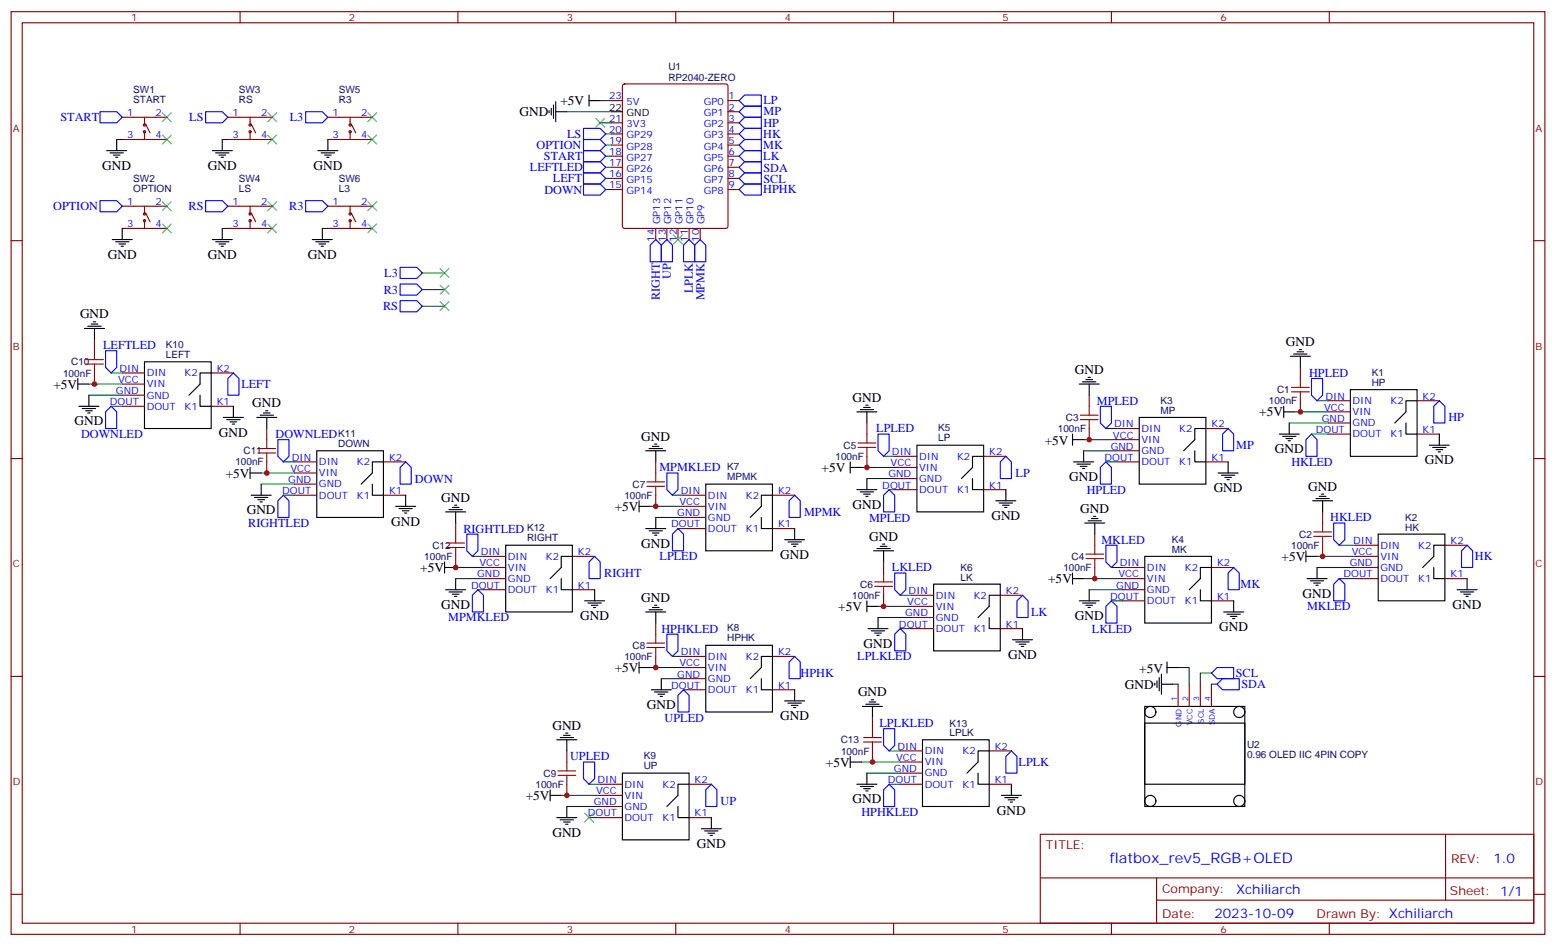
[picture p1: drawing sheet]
<svg xmlns="http://www.w3.org/2000/svg" width="494mm" height="300mm" viewBox="0 0 494 300" stroke-linecap="round" stroke-linejoin="round" font-family="sans-serif">
<g fill="none" stroke="#870000" stroke-width=".35">
<path d="M3.5 3.7h486.9v292.8h-486.9zM7.1 7.2h479.7v285.8h-479.7zM76.2 3.7v3.5M145.3 3.7v3.5M214.5 3.7v3.5M283.6 3.7v3.5M352.8 3.7v3.5M421.9 3.7v3.5M38.8 37.2h14.1M45.9 37.2v2.5M46.2 39.3l1.4 2.9M72.3 37.2h14.1"/>
<path d="M79.4 37.2v2.5M79.7 39.3l1.4 2.9M104.1 37.2h14.1M111.1 37.2v2.5M111.5 39.3l1.4 2.9M194 31.9h3.6M194 39h3.6M197.8 26.8l.5-.2h32.1l.5 .2 .2 .5v44.5l-.3 .5-.4 .2h-32.1l-.5-.2-.2-.5v-44.5zM231.1 31.9h3.5M231.1 35.5h3.5M231.1 39h3.5M38.8 44.3h14.1"/>
<path d="M45.9 41.8v2.5M72.3 44.3h14.1M79.4 41.8v2.5M104.1 44.3h14.1M111.1 41.8v2.5M194 42.5h3.6M194 46h3.6M194 49.6h3.6M194 53.1h3.6M194 56.6h3.6M231.1 42.5h3.5M231.1 46h3.5"/>
<path d="M231.1 49.6h3.5M231.1 53.1h3.5M231.1 56.6h3.5M3.5 76.4h3.6M38.8 72.5h14.1M38.8 65.4h14.1M45.9 65.4v2.5M45.9 70v2.5M46.2 67.6l1.4 2.8M72.3 72.5h14.1M72.3 65.4h14.1M79.4 65.4v2.5"/>
<path d="M79.4 70v2.5M79.7 67.6l1.4 2.8M104.1 72.5h14.1M104.1 65.4h14.1M111.1 65.4v2.5M111.1 70v2.5M111.5 67.6l1.4 2.8M194 60.1h3.6M208.1 72.5v3.5M211.7 72.5v3.5M215.2 72.5v3.5M218.7 72.5v3.5"/>
<path d="M222.2 72.5v3.5M231.1 60.1h3.5M486.8 76.4h3.6M30 107.8v3.5M30 118.4v3.5M38.8 118.4h7.1M67 118.4h7.1M412.7 116.6v3.5M38.8 125.4h7.1M38.8 121.9h7.1M38.8 128.9h7.1M67 128.9h7.1"/>
<path d="M84.7 136v3.5M275.2 134.2v3.6M345.7 125.4v3.5M345.7 136v3.5M354.5 136h7.1M354.5 139.5h7.1M382.8 136h7M412.7 127.2v3.5M421.6 134.2h7M421.6 127.2h7M421.6 130.7h7M421.6 137.8h7"/>
<path d="M449.8 127.2h7M449.8 137.8h7M3.5 145.5h3.6M84.7 146.6v3.5M93.5 146.6h7M93.5 157.2h7M93.5 153.6h7M93.5 150.1h7M121.7 146.6h7.1M121.7 157.2h7.1M208.1 146.6v3.5M208.1 157.2v3.5"/>
<path d="M217 157.2h7M245.2 157.2h7M275.2 144.8v3.5M284 151.9h7M284 144.8h7M284 148.3h7M284 155.4h7M312.2 144.8h7.1M312.2 155.4h7.1M354.5 143.1h7.1M354.5 146.6h7.1M382.8 146.6h7"/>
<path d="M486.8 145.5h3.6M144.6 166v3.5M144.6 176.6v3.5M153.5 176.6h7M181.7 176.6h7M217 164.2h7M217 160.7h7M217 167.7h7M245.2 167.7h7M280.5 178.3v3.6M347.5 169.5v3.5M419.8 162.5v3.5"/>
<path d="M419.8 173v3.6M430.4 173h7M430.4 176.6h7M458.6 173h7.1M153.5 180.1h7M153.5 183.6h7M153.5 187.1h7M181.7 187.1h7M208.1 197.7v3.6M280.5 188.9v3.5M289.3 196h7M289.3 188.9h7"/>
<path d="M289.3 192.4h7M289.3 199.5h7M317.5 188.9h7.1M317.5 199.5h7.1M347.5 180.1v3.5M356.3 180.1h7.1M356.3 183.6h7.1M356.3 187.1h7.1M356.3 190.7h7.1M384.5 180.1h7.1M384.5 190.7h7.1M430.4 180.1h7"/>
<path d="M430.4 183.6h7M458.6 183.6h7.1M3.5 214.7h3.6M208.1 208.3v3.5M217 215.4h7M217 208.3h7M217 211.8h7M217 218.9h7M245.2 208.3h7M245.2 218.9h7M373.9 217.1v7.1M377.5 217.1v7.1"/>
<path d="M381 217.1v7.1M384.5 217.1v7.1M486.8 214.7h3.6M179.9 238.3v3.5M276.9 227.7v3.5M276.9 238.3v3.5M285.8 238.3h7M314 238.3h7M179.9 248.9v3.5M190.5 255.9h7.1M190.5 248.9h7.1M190.5 252.4h7.1"/>
<path d="M190.5 259.5h7.1M218.7 248.9h7.1M218.7 259.5h7.1M285.8 248.9h7M285.8 245.4h7M285.8 241.8h7M314 248.9h7M330.2 264.8h156.6v28.2h-156.6zM330.2 278.6h156.5M367.1 278.6v14.1M458.8 264.8v20.9M3.5 283.8h3.6"/>
<path d="M76.2 293v3.5M145.3 293v3.5M214.5 293v3.5M283.6 293v3.5M352.8 293v3.5M367.1 285.7h119.6M421.9 293v3.5M486.8 283.8h3.6"/>
<circle cx="45.9" cy="39.7" r=".35"/>
<circle cx="79.4" cy="39.7" r=".35"/>
<circle cx="111.1" cy="39.7" r=".35"/>
<circle cx="45.9" cy="41.8" r=".35"/>
<circle cx="79.4" cy="41.8" r=".35"/>
<circle cx="111.1" cy="41.8" r=".35"/>
<circle cx="45.9" cy="67.9" r=".35"/>
<circle cx="45.9" cy="70" r=".35"/>
<circle cx="79.4" cy="67.9" r=".35"/>
<circle cx="79.4" cy="70" r=".35"/>
<circle cx="111.1" cy="67.9" r=".35"/>
<circle cx="111.1" cy="70" r=".35"/>
</g>
<g fill="none" stroke="#000" stroke-width=".35">
<path d="M174.3 35.1v.7M175 34.4v2.1M175.7 33.3v4.3M176.4 35.5h3.5M176.4 32.3v6.3M187 31.9h3.5M187 30.2v3.5M194 35.5h3.6M33.9 47.8h6.3M34.9 48.5h4.3M36 49.2h2.1M36.7 49.9h.7"/>
<path d="M37 44.3v3.5M67.4 47.8h6.3M68.4 48.5h4.3M69.5 49.2h2.1M70.2 49.9h.7M70.6 44.3v3.5M100.9 47.8h6.3M102 48.5h4.2M103 49.2h2.1M103.7 49.9h.7M104.1 44.3v3.5M35.6 76h6.4"/>
<path d="M36.7 76.7h4.2M37.7 77.4h2.2M38.5 78.1h.7M38.8 72.5v3.5M67.4 76h6.3M68.4 76.7h4.3M69.5 77.4h2.1M70.2 78.1h.7M70.6 72.5v3.5M99.1 76h6.4M100.2 76.7h4.2M101.2 77.4h2.2"/>
<path d="M102 78.1h.7M102.3 72.5v3.5M26.8 104.2h6.4M27.9 103.5h4.2M28.9 102.8h2.1M29.6 102.1h.7M30 104.2v3.6M45.9 114.8h21.1v21.2h-21.1zM67 118.4h-3.5v3.5l-3.5 3.5M345.4 119.8h.7M409.6 113.1h6.3M410.6 112.4h4.3"/>
<path d="M411.7 111.7h2.1M412.4 110.9h.7M412.7 113.1v3.5M24.7 121.9h3.5M24.7 120.1v3.5M25 128.9h6.4M26.1 129.6h4.2M27.2 130.4h2.1M27.9 131.1h.7M28.2 125.4v3.5M63.5 125.4v3.5h3.5M70.9 132.5h6.4"/>
<path d="M72 133.2h4.2M73 133.9h2.1M73.7 134.6h.7M74.1 128.9v3.6M81.5 132.5h6.3M82.5 131.8h4.3M83.6 131.1h2.1M84.3 130.4h.7M84.7 132.5v3.5M272 130.7h6.3M273 130h4.3M274.1 129.3h2.1"/>
<path d="M274.8 128.6h.7M275.2 130.7v3.5M340.4 139.5h3.6M340.4 137.8v3.5M342.5 121.9h6.4M343.6 121.2h4.2M344.7 120.5h2.1M345.7 121.9v3.5M361.6 132.5h21.2v21.1h-21.2zM382.8 136h-3.6v3.5l-3.5 3.6M406 137.8h6.4M407.1 138.5h4.2"/>
<path d="M407.5 130.7h3.5M407.5 128.9v3.6M408.2 139.2h2.1M408.9 139.9h.7M409.2 134.2v3.6M428.6 123.6h21.2v21.2h-21.2zM446.3 134.2v3.6h3.5M449.8 127.2h-3.5v3.5l-3.6 3.5M456.8 137.8v3.5M79.4 150.1h3.5M79.4 148.3v3.6M79.7 157.2h6.4"/>
<path d="M80.8 157.9h4.2M81.8 158.6h2.2M82.5 159.3h.8M82.9 153.6v3.6M100.5 143.1h21.2v21.1h-21.2zM118.2 153.6v3.6h3.5M121.7 146.6h-3.5v3.5l-3.5 3.5M128.8 157.2v3.5M202.8 158.9v3.6M205 143.1h6.3M206 142.3h4.3M207.1 141.6h2.1"/>
<path d="M207.8 140.9h.7M208.1 143.1v3.5M224 153.6h21.2v21.2h-21.2zM245.2 157.2h-3.5v3.5l-3.6 3.5M269.9 148.3h3.5M269.9 146.6v3.5M272 155.4h6.3M273 156.1h4.3M274.1 156.8h2.1M274.8 157.5h.7M275.2 151.9v3.5M291 141.3h21.2v21.2h-21.2z"/>
<path d="M308.7 151.9v3.5h3.5M312.2 144.8h-3.5v3.5l-3.5 3.6M316.1 158.9h6.3M317.1 159.6h4.3M319.3 155.4v3.5M340.8 146.6h6.3M341.8 147.3h4.3M342.9 148h2.1M343.6 148.7h.7M344 143.1v3.5M379.2 143.1v3.5h3.6M386.6 150.1h6.4"/>
<path d="M387.7 150.8h4.2M388.8 151.5h2.1M389.5 152.2h.7M389.8 146.6v3.5M416.6 158.9h6.4M417.7 158.2h4.2M418.7 157.5h2.2M419.5 156.8h.7M419.8 158.9v3.6M453.7 141.3h6.3M454.7 142h4.3M455.8 142.7h2.1"/>
<path d="M456.5 143.4h.7M125.6 160.7h6.3M126.6 161.4h4.3M127.7 162.1h2.1M128.4 162.8h.7M141.1 178.3v3.6M141.5 162.5h6.3M142.5 161.7h4.3M143.6 161h2.1M144.3 160.3h.7M144.6 162.5v3.5M160.5 173h21.2v21.2h-21.2z"/>
<path d="M181.7 176.6h-3.5v3.5l-3.6 3.5M202.8 160.7h3.6M205 167.7h6.3M206 168.5h4.3M207.1 169.2h2.1M207.8 169.9h.7M208.1 164.2v3.5M241.7 164.2v3.5h3.5M249.1 171.3h6.3M250.1 172h4.3M251.2 172.7h2.1M251.9 173.4h.7"/>
<path d="M252.2 167.7v3.6M277.3 174.8h6.3M278.3 174.1h4.3M279.4 173.4h2.1M280.1 172.7h.7M280.5 174.8v3.5M318.2 160.3h2.1M318.9 161h.7M344.3 166h6.4M345.4 165.3h4.2M346.4 164.6h2.1M347.1 163.9h.7"/>
<path d="M347.5 166v3.5M363.4 176.6h21.1v21.1h-21.1zM414.5 176.6h3.5M414.5 174.8v3.5M437.4 169.5h21.2v21.2h-21.2zM458.6 173h-3.5v3.6l-3.5 3.5M141.1 180.1h3.5M141.5 187.1h6.3M142.5 187.9h4.3M143.6 188.6h2.1M144.3 189.3h.7M144.6 183.6v3.5"/>
<path d="M178.2 183.6v3.5h3.5M185.6 190.7h6.3M186.6 191.4h4.3M187.7 192.1h2.1M188.4 192.8h.7M188.7 187.1v3.6M205 194.2h6.3M206 193.5h4.3M207.1 192.8h2.1M207.8 192.1h.7M208.1 194.2v3.5M275.2 190.7v3.5"/>
<path d="M275.2 192.4h3.5M275.5 199.5h6.4M278.7 196v3.5M296.3 185.4h21.2v21.2h-21.2zM314 196v3.5h3.5M317.5 188.9h-3.5v3.5l-3.6 3.6M324.6 199.5v3.5M340.4 183.6h3.6M340.4 181.9v3.5M342.5 190.7h6.4M343.6 191.4h4.2M344.7 192.1h2.1"/>
<path d="M345.4 192.8h.7M345.7 187.1v3.6M381 187.1v3.6h3.5M384.5 180.1h-3.5v3.5l-3.5 3.5M388.4 194.2h6.4M389.5 194.9h4.2M390.5 195.6h2.1M391.2 196.3h.7M391.6 190.7v3.5M414.9 183.6h6.3M415.9 184.3h4.3M417 185h2.1"/>
<path d="M417.7 185.7h.7M418 180.1v3.5M455.1 180.1v3.5h3.5M462.5 187.1h6.3M463.5 187.9h4.3M464.6 188.6h2.1M465.3 189.3h.7M465.7 183.6v3.5M202.8 211.8h3.6M202.8 210.1v3.5M206.7 218.9h6.4M207.8 219.6h4.2"/>
<path d="M209.9 215.4v3.5M224 204.8h21.2v21.2h-21.2zM241.7 215.4v3.5h3.5M245.2 208.3h-3.5v3.5l-3.6 3.6M252.2 218.9v3.5M276.6 200.2h4.2M277.6 200.9h2.2M278.3 201.6h.7M321.4 203h6.3M322.4 203.7h4.3M323.5 204.4h2.1M324.2 205.1h.7"/>
<path d="M366.5 216.8v.7M367.2 216.1v2.1M367.9 215v4.3M368.7 217.1h3.5M368.7 214v6.3M370.4 211.8h3.5M370.4 210.1v3.5M176.7 234.8h6.4M177.8 234.1h4.2M178.9 233.4h2.1M179.6 232.7h.7M179.9 234.8v3.5"/>
<path d="M208.8 220.3h2.2M209.5 221h.8M249.1 222.4h6.3M250.1 223.1h4.3M251.2 223.8h2.1M251.9 224.5h.7M273.8 224.2h6.3M274.8 223.5h4.2M275.9 222.8h2.1M276.6 222.1h.7M276.9 224.2v3.5M292.8 234.8h21.2v21.1h-21.2z"/>
<path d="M314 238.3h-3.6v3.5l-3.5 3.6M363.4 224.2h31.7v31.7h-31.7zM363.4 229.5h31.7v19.4h-31.7zM174.6 252.4h3.6M174.6 250.6v3.6M176.7 259.5h6.4M179.9 255.9v3.6M197.6 245.4h21.1v21.1h-21.1zM215.2 255.9v3.6h3.5M218.7 248.9h-3.5v3.5l-3.5 3.5M225.8 259.5v3.5M269.9 240.1v3.5"/>
<path d="M269.9 241.8h3.5M272 248.9h6.3M273 249.6h4.3M274.1 250.3h2.1M274.8 251h.7M275.2 245.4v3.5M310.4 245.4v3.5h3.6M317.9 252.4h6.3M318.9 253.1h4.2M320 253.8h2.1M320.7 254.5h.7M321 248.9v3.5"/>
<path d="M177.8 260.2h4.2M178.9 260.9h2.1M179.6 261.6h.7M222.6 263h6.4M223.7 263.7h4.2M224.7 264.4h2.1M225.4 265.1h.7"/>
<circle cx="365.1" cy="226" r="1.76"/>
<circle cx="393.3" cy="226" r="1.76"/>
<circle cx="365.1" cy="254.2" r="1.76"/>
<circle cx="393.3" cy="254.2" r="1.76"/>
</g>
<g fill="none" stroke="#008700" stroke-width=".35">
<path d="M179.9 35.5h14.1M190.5 39h3.5M190.5 31.9h3.5M37 44.3h1.8M70.6 44.3h1.7M192.3 42.5h1.7M192.3 46h1.7M192.3 49.6h1.7M192.3 53.1h1.7M192.3 56.6h1.7M70.6 72.5h1.7M102.3 72.5h1.8"/>
<path d="M192.3 60.1h1.7M134.1 86.6h7M134.1 91.9h7M134.1 97.2h7M35.3 118.4h3.5M28.2 125.4h10.6M28.2 121.9h10.6M35.3 128.9h3.5M344 139.5h10.5M351 136h3.5M409.2 134.2h12.4M411 130.7h10.6"/>
<path d="M416.3 137.8h5.3M418 127.2h3.6M82.9 153.6h10.6M82.9 150.1h10.6M90 146.6h3.5M90 157.2h3.5M213.4 157.2h3.6M273.4 148.3h10.6M275.2 151.9h8.8M280.5 144.8h3.5M282.2 155.4h1.8M344 143.1h10.5"/>
<path d="M351 146.6h3.5M149.9 176.6h3.6M206.4 160.7h10.6M208.1 164.2h8.9M215.2 167.7h1.8M418 176.6h12.4M425.1 173h5.3M144.6 180.1h8.9M144.6 183.6h8.9M151.7 187.1h1.8M278.7 196h10.6M278.7 192.4h10.6"/>
<path d="M285.8 188.9h3.5M285.8 199.5h3.5M344 183.6h12.3M345.7 187.1h10.6M352.8 180.1h3.5M352.8 190.7h3.5M418 180.1h12.4M425.1 183.6h5.3M206.4 211.8h10.6M209.9 215.4h7.1M213.4 208.3h3.6M372.2 217.1h1.7"/>
<path d="M373.9 211.8h3.6v5.3M384.5 213.6h-3.5v3.5M384.5 217.1h1.8M282.2 238.3h3.6M178.2 252.4h12.3M179.9 255.9h10.6M187 248.9h3.5M187 259.5h3.5M273.4 241.8h12.4M275.2 245.4h10.6M282.2 248.9h3.6"/>
</g>
<g fill="none" stroke="#00f" stroke-width=".35">
<path d="M31.7 35.5h5.3l1.8 1.7-1.8 1.8h-5.3zM65.3 35.5h5.3l1.7 1.7-1.7 1.8h-5.3zM97 35.5h5.3l1.8 1.7-1.8 1.8h-5.3zM234.6 35.5l1.8-1.8h5.3v3.5h-5.3zM236.4 37.2h5.3v3.5h-5.3l-1.8-1.7zM236.4 30.2h5.3v3.5h-5.3l-1.8-1.8zM185.2 58.4h5.3l1.8 1.7-1.8 1.8h-5.3zM185.2 54.9h5.3l1.8 1.7-1.8 1.8h-5.3zM185.2 51.3h5.3l1.8 1.8-1.8 1.8h-5.3zM185.2 44.3h5.3l1.8 1.7-1.8 1.8h-5.3zM185.2 47.8h5.3l1.8 1.8-1.8 1.7h-5.3zM185.2 40.7h5.3l1.8 1.8-1.8 1.8h-5.3z"/>
<path d="M234.6 49.6l1.8-1.8h5.3v3.5h-5.3zM234.6 46l1.8-1.7h5.3v3.5h-5.3zM234.6 42.5l1.8-1.8h5.3v3.6h-5.3zM234.6 56.6l1.8-1.7h5.3v3.5h-5.3zM234.6 53.1l1.8-1.8h5.3v3.6h-5.3zM31.7 63.7h5.3l1.8 1.7-1.8 1.8h-5.3zM65.3 63.7h5.3l1.7 1.7-1.7 1.8h-5.3zM97 63.7h5.3l1.8 1.7-1.8 1.8h-5.3zM208.1 76l1.8 1.8v5.3h-3.5v-5.3zM211.7 76l1.7 1.8v5.3h-3.5v-5.3zM218.7 76l1.8 1.8v5.3h-3.5v-5.3zM222.2 76l1.8 1.8v5.3h-3.5v-5.3z"/>
<path d="M234.6 60.1l1.8-1.7h5.3v3.5h-5.3zM127 84.8h5.3l1.8 1.8-1.8 1.8h-5.3zM127 90.1h5.3l1.8 1.8-1.8 1.8h-5.3zM127 95.4h5.3l1.8 1.8-1.8 1.8h-5.3zM33.5 111.3h3.5v5.3l-1.7 1.8-1.8-1.8zM74.1 118.4l1.7 1.7v5.3h-3.5v-5.3zM35.3 128.9l1.7 1.8v5.3h-3.5v-5.3zM88.2 139.5h3.5v5.3l-1.7 1.8-1.8-1.8zM278.7 137.8h3.5v5.3l-1.7 1.7-1.8-1.7zM349.2 128.9h3.6v5.3l-1.8 1.8-1.8-1.8zM389.8 136l1.8 1.8v5.3h-3.5v-5.3zM416.3 120.1h3.5v5.3l-1.8 1.8-1.7-1.8z"/>
<path d="M416.3 137.8l1.7 1.7v5.3h-3.5v-5.3zM456.8 127.2l1.8 1.7v5.3h-3.5v-5.3zM90 157.2l1.7 1.7v5.3h-3.5v-5.3zM127 148.3l1.8-1.7 1.7 1.7v5.3h-3.5zM211.7 150.1h3.5v5.3l-1.8 1.8-1.7-1.8zM252.2 157.2l1.8 1.7v5.3h-3.5v-5.3zM282.2 155.4l1.8 1.8v5.3h-3.5v-5.3zM319.3 144.8l1.7 1.8v5.3h-3.5v-5.3zM349.2 148.3l1.8-1.7 1.8 1.7v5.3h-3.6zM148.2 169.5h3.5v5.3l-1.8 1.8-1.7-1.8zM188.7 176.6l1.8 1.7v5.3h-3.5v-5.3zM215.2 167.7l1.8 1.8v5.3h-3.6v-5.3z"/>
<path d="M351 173h3.5v5.3l-1.7 1.8-1.8-1.8zM423.3 166h3.6v5.3l-1.8 1.7-1.8-1.7zM463.9 174.8l1.8-1.8 1.7 1.8v5.3h-3.5zM151.7 187.1l1.8 1.8v5.3h-3.6v-5.3zM284 181.9h3.5v5.2l-1.7 1.8-1.8-1.8zM285.8 199.5l1.7 1.8v5.3h-3.5v-5.3zM322.8 190.7l1.8-1.8 1.7 1.8v5.3h-3.5zM352.8 190.7l1.7 1.7v5.3h-3.5v-5.3zM391.6 180.1l1.7 1.8v5.2h-3.5v-5.2zM425.1 183.6l1.8 1.8v5.3h-3.6v-5.3zM211.7 201.3h3.5v5.3l-1.8 1.7-1.7-1.7zM217 218.9l1.7 1.8v5.3h-3.5v-5.3z"/>
<path d="M252.2 208.3l1.8 1.8v5.3h-3.5v-5.3zM384.5 213.6l1.8-1.8h5.3v3.6h-5.3zM386.3 217.1l1.8-1.7h5.2v3.5h-5.2zM280.5 231.2h3.5v5.3l-1.8 1.8-1.7-1.8zM321 238.3l1.8 1.8v5.3h-3.5v-5.3zM185.2 241.8h3.5v5.3l-1.7 1.8-1.8-1.8zM224 250.6l1.8-1.7 1.7 1.7v5.3h-3.5zM282.2 248.9l1.8 1.7v5.3h-3.5v-5.3z"/>
</g>
<g fill="none" stroke="#3c3" stroke-width=".35">
<path d="M51.5 35.8l2.8 2.8M54.3 35.8l-2.8 2.8M85 35.8l2.8 2.8M87.8 35.8l-2.8 2.8M116.8 35.8l2.8 2.8M119.6 35.8l-2.8 2.8M189.1 37.6l2.8 2.8M191.9 37.6l-2.8 2.8M51.5 42.9l2.8 2.8M54.3 42.9l-2.8 2.8M85 42.9l2.8 2.8M87.8 42.9l-2.8 2.8"/>
<path d="M116.8 42.9l2.8 2.8M119.6 42.9l-2.8 2.8M51.5 64l2.8 2.9M51.5 71.1l2.8 2.8M54.3 64l-2.8 2.9M54.3 71.1l-2.8 2.8M85 64l2.8 2.9M85 71.1l2.8 2.8M87.8 64l-2.8 2.9M87.8 71.1l-2.8 2.8M116.8 64l2.8 2.9M116.8 71.1l2.8 2.8"/>
<path d="M119.6 64l-2.8 2.9M119.6 71.1l-2.8 2.8M213.8 74.6l2.8 2.8M216.6 74.6l-2.8 2.8M139.7 85.2l2.8 2.8M139.7 90.5l2.8 2.8M139.7 95.8l2.8 2.8M142.5 85.2l-2.8 2.8M142.5 90.5l-2.8 2.8M142.5 95.8l-2.8 2.8M185.6 258.1l2.8 2.8M188.4 258.1l-2.8 2.8"/>
</g>
<g fill="none" stroke="#a10000" stroke-width=".35">
<path d="M27.2 115.5h5.6M27.2 114.1h5.6M30 111.3v2.8M30 115.5v2.9M84.7 139.5v2.8M275.2 137.8v2.8M342.9 133.2h5.6M342.9 131.8h5.6M345.7 128.9v2.9M345.7 133.2v2.8M409.9 124.4h5.7M409.9 122.9h5.7"/>
<path d="M412.7 120.1v2.8M412.7 124.4v2.8M81.8 143.8h5.7M81.8 142.3h5.7M84.7 143.8v2.8M205.3 154.3h5.7M205.3 152.9h5.7M208.1 150.1v2.8M208.1 154.3v2.9M272.3 142h5.7M272.3 140.6h5.7M275.2 142v2.8"/>
<path d="M141.8 173.7h5.7M141.8 172.3h5.7M144.6 169.5v2.8M144.6 173.7v2.9M344.7 177.3h5.6M344.7 175.9h5.6M347.5 173v2.9M347.5 177.3v2.8M417 170.2h5.6M417 168.8h5.6M419.8 166v2.8M419.8 170.2v2.8"/>
<path d="M277.6 186.1h5.7M277.6 184.7h5.7M280.5 181.9v2.8M280.5 186.1v2.8M205.3 205.5h5.7M205.3 204.1h5.7M208.1 201.3v2.8M208.1 205.5v2.8M274.1 235.5h5.7M274.1 234.1h5.7M276.9 231.2v2.9M276.9 235.5v2.8"/>
<path d="M177.1 246.1h5.6M177.1 244.7h5.6M179.9 241.8v2.9M179.9 246.1v2.8"/>
</g>
<g fill="#c00">
<circle cx="412.8" cy="130.7" r=".88"/>
<circle cx="419.8" cy="176.6" r=".88"/>
<circle cx="345.7" cy="139.5" r=".88"/>
<circle cx="347.5" cy="183.6" r=".88"/>
<circle cx="275.2" cy="148.3" r=".88"/>
<circle cx="280.5" cy="192.4" r=".88"/>
<circle cx="208.1" cy="160.7" r=".88"/>
<circle cx="208.1" cy="211.8" r=".88"/>
<circle cx="179.9" cy="252.4" r=".88"/>
<circle cx="30" cy="121.9" r=".88"/>
<circle cx="84.7" cy="150.1" r=".88"/>
<circle cx="144.6" cy="180.1" r=".88"/>
<circle cx="276.9" cy="241.8" r=".88"/>
</g>
<text font-size="4.6" fill="#00f" x="352.3" y="273.8">flatbox_rev5_RGB+OLED</text>
<g font-size="4.2">
<text x="177.9" y="33.4">+5V</text>
<text x="164.9" y="36.9">GND</text>
<text x="32.5" y="53.9">GND</text>
<text x="66" y="53.9">GND</text>
<text x="99.5" y="53.9">GND</text>
<text x="34.2" y="82.1">GND</text>
<text x="66" y="82.1">GND</text>
<text x="97.7" y="82.1">GND</text>
<text x="25.4" y="101">GND</text>
<text x="408.2" y="109.8">GND</text>
<text x="341.1" y="118.7">GND</text>
<text x="17" y="123.3">+5V</text>
<text x="80.1" y="129.3">GND</text>
<text x="270.6" y="127.5">GND</text>
<text x="23.6" y="135">GND</text>
<text x="399.7" y="132.1">+5V</text>
<text x="69.5" y="138.5">GND</text>
<text x="203.6" y="139.8">GND</text>
<text x="331.6" y="141.3">+5V</text>
<text x="404.6" y="143.9">GND</text>
<text x="260.8" y="149.8">+5V</text>
<text x="452.3" y="147.4">GND</text>
<text x="71.6" y="151.5">+5V</text>
<text x="339.4" y="152.7">GND</text>
<text x="415.2" y="155.7">GND</text>
<text x="140.1" y="159.2">GND</text>
<text x="270.6" y="161.5">GND</text>
<text x="385.2" y="156.2">GND</text>
<text x="78.3" y="163.2">GND</text>
<text x="124.2" y="166.8">GND</text>
<text x="195.1" y="162.1">+5V</text>
<text x="314.7" y="165">GND</text>
<text x="342.9" y="162.8">GND</text>
<text x="203.6" y="173.8">GND</text>
<text x="275.9" y="171.6">GND</text>
<text x="247.6" y="177.4">GND</text>
<text x="406.8" y="178">+5V</text>
<text x="133.4" y="181.5">+5V</text>
<text x="332.7" y="185.1">+5V</text>
<text x="203.6" y="191">GND</text>
<text x="413.5" y="189.7">GND</text>
<text x="140.1" y="193.2">GND</text>
<text x="184.1" y="196.8">GND</text>
<text x="266.1" y="193.9">+5V</text>
<text x="341.1" y="196.8">GND</text>
<text x="461.1" y="193.2">GND</text>
<text x="387" y="200.3">GND</text>
<text x="274.1" y="205.6">GND</text>
<text x="320" y="209.1">GND</text>
<text x="195.1" y="213.3">+5V</text>
<text x="361.6" y="213.6">+5V</text>
<text x="272.3" y="221">GND</text>
<text x="357" y="218.6">GND</text>
<text x="205.3" y="225">GND</text>
<text x="175.3" y="231.6">GND</text>
<text x="247.6" y="228.5">GND</text>
<text x="262.1" y="243.3">+5V</text>
<text x="166.9" y="253.9">+5V</text>
<text x="270.6" y="255">GND</text>
<text x="316.4" y="258.5">GND</text>
<text x="175.3" y="265.5">GND</text>
<text x="221.2" y="269">GND</text>
</g>
<g font-size="4.2" fill="#00f">
<text x="474" y="274">1.0</text>
<text x="392.4" y="283.6">Xchiliarch</text>
<text x="385.5" y="291.4">2023-10-09</text>
</g>
<g font-size="3.9" fill="#00f">
<text x="242.3" y="33.1">LP</text>
<text x="19.2" y="38.5">START</text>
<text x="60.1" y="38.5">LS</text>
<text x="92" y="38.5">L3</text>
<text x="242.3" y="36.7">MP</text>
<text x="242.3" y="40.2">HP</text>
<text x="170.3" y="47.3">OPTION</text>
<text x="180" y="43.8">LS</text>
<text x="242.3" y="47.2">MK</text>
<text x="242.3" y="43.7">HK</text>
<text x="172.7" y="50.8">START</text>
<text x="242.3" y="50.8">LK</text>
<text x="168.2" y="54.4">LEFTLED</text>
<text x="175.5" y="57.9">LEFT</text>
<text x="242.3" y="58">SCL</text>
<text x="242.3" y="54.5">SDA</text>
<text x="172.8" y="61.4">DOWN</text>
<text x="242.3" y="61.3">HPHK</text>
<text x="16.9" y="66.7">OPTION</text>
<text x="59.9" y="66.7">RS</text>
<text x="91.8" y="66.7">R3</text>
<text x="122" y="87.9">L3</text>
<text x="212.9" y="88.6" transform="rotate(-90 212.9 88.6)">UP</text>
<text x="121.8" y="93.2">R3</text>
<text x="209.4" y="95.3" transform="rotate(-90 209.4 95.3)">RIGHT</text>
<text x="219.9" y="93.1" transform="rotate(-90 219.9 93.1)">LPLK</text>
<text x="223.7" y="95.3" transform="rotate(-90 223.7 95.3)">MPMK</text>
<text x="121.6" y="98.5">RS</text>
<text x="32.7" y="110.8">LEFTLED</text>
<text x="415.5" y="119.6">HPLED</text>
<text x="76.6" y="123.2">LEFT</text>
<text x="348.1" y="128.5">MPLED</text>
<text x="278.1" y="137.2">LPLED</text>
<text x="459.7" y="133.7">HP</text>
<text x="25.8" y="139.1">DOWNLED</text>
<text x="87.5" y="139.1">DOWNLED</text>
<text x="392.4" y="142.5">MP</text>
<text x="209.3" y="149.6">MPMKLED</text>
<text x="409.9" y="147.9">HKLED</text>
<text x="131.7" y="153.2">DOWN</text>
<text x="322.4" y="151.4">LP</text>
<text x="344.9" y="156.7">HPLED</text>
<text x="78.8" y="167.2">RIGHTLED</text>
<text x="255.2" y="163.8">MPMK</text>
<text x="275.8" y="165.5">MPLED</text>
<text x="422.3" y="165.5">HKLED</text>
<text x="147.1" y="169">RIGHTLED</text>
<text x="349.6" y="172.6">MKLED</text>
<text x="209.3" y="177.8">LPLED</text>
<text x="468.2" y="177.8">HK</text>
<text x="191.8" y="183.1">RIGHT</text>
<text x="283.1" y="181.3">LKLED</text>
<text x="393.8" y="186.7">MK</text>
<text x="142.3" y="197.2">MPMKLED</text>
<text x="327.3" y="195.5">LK</text>
<text x="414.9" y="193.6">MKLED</text>
<text x="209.9" y="200.8">HPHKLED</text>
<text x="346.6" y="200.8">LKLED</text>
<text x="272.1" y="209.5">LPLKLED</text>
<text x="254.1" y="214.8">HPHK</text>
<text x="392.2" y="215">SCL</text>
<text x="394" y="218.5">SDA</text>
<text x="210.9" y="229">UPLED</text>
<text x="279.1" y="230.8">LPLKLED</text>
<text x="181" y="241.3">UPLED</text>
<text x="323.3" y="243.1">LPLK</text>
<text x="228.7" y="255.4">UP</text>
<text x="273.4" y="259">HPHKLED</text>
</g>
<g font-size="3.9" fill="#800">
<text x="332" y="269.3">TITLE:</text>
<text x="460.6" y="274">REV:</text>
<text x="368.9" y="283.5">Company:</text>
<text x="460.2" y="284.2">Sheet: 1/1</text>
<text x="368.9" y="291.2">Date:</text>
<text x="417.9" y="291.3">Drawn By: Xchiliarch</text>
</g>
<g font-size="3.2" fill="#800">
<text x="41.6" y="6.7">1</text>
<text x="110.8" y="6.7">2</text>
<text x="179.9" y="6.7">3</text>
<text x="249.1" y="6.7">4</text>
<text x="318.2" y="6.7">5</text>
<text x="387.3" y="6.7">6</text>
<text x="4.1" y="41.8">A</text>
<text x="487.4" y="41.8">A</text>
<text x="4.1" y="110.9">B</text>
<text x="487.4" y="110.9">B</text>
<text x="4.1" y="180.1">C</text>
<text x="487.4" y="180.1">C</text>
<text x="4.1" y="249.2">D</text>
<text x="487.4" y="249.2">D</text>
<text x="41.6" y="296">1</text>
<text x="110.8" y="296">2</text>
<text x="179.9" y="296">3</text>
<text x="249.1" y="296">4</text>
<text x="318.2" y="296">5</text>
<text x="387.3" y="296">6</text>
</g>
<g font-size="3.2" fill="#000080">
<text x="212.1" y="22.4">U1</text>
<text x="42.3" y="29.5">SW1</text>
<text x="75.8" y="29.5">SW3</text>
<text x="107.6" y="29.5">SW5</text>
<text x="212.1" y="25.6">RP2040-ZERO</text>
<text x="42.3" y="32.6">START</text>
<text x="75.8" y="32.6">RS</text>
<text x="107.6" y="32.6">R3</text>
<text x="42.3" y="57.7">SW2</text>
<text x="75.8" y="57.7">SW4</text>
<text x="107.6" y="57.7">SW6</text>
<text x="42.3" y="60.9">OPTION</text>
<text x="75.8" y="60.9">LS</text>
<text x="107.6" y="60.9">L3</text>
<text x="52.6" y="113.6">LEFT</text>
<text x="52.6" y="110.4">K10</text>
<text x="20" y="119.5">100nF</text>
<text x="22.6" y="116">C10</text>
<text x="435.4" y="119.2">K1</text>
<text x="405.4" y="124.8">C1</text>
<text x="435.4" y="122.4">HP</text>
<text x="368.4" y="131.2">MP</text>
<text x="368.4" y="128.1">K3</text>
<text x="402.8" y="128.3">100nF</text>
<text x="297.8" y="136.9">K5</text>
<text x="335.8" y="137.1">100nF</text>
<text x="338.3" y="133.6">C3</text>
<text x="107.3" y="141.8">DOWN</text>
<text x="107.3" y="138.6">K11</text>
<text x="267.8" y="142.4">C5</text>
<text x="297.8" y="140.1">LP</text>
<text x="74.7" y="147.7">100nF</text>
<text x="77.3" y="144.2">C11</text>
<text x="230.8" y="149.2">K7</text>
<text x="265.2" y="146">100nF</text>
<text x="200.7" y="154.8">C7</text>
<text x="230.8" y="152.4">MPMK</text>
<text x="198.2" y="158.3">100nF</text>
<text x="446" y="165.2">K2</text>
<text x="167.3" y="171.8">RIGHT</text>
<text x="167.3" y="168.6">K12</text>
<text x="371.9" y="172.4">K4</text>
<text x="412.4" y="170.7">C2</text>
<text x="446" y="168.5">HK</text>
<text x="134.7" y="177.7">100nF</text>
<text x="137.2" y="174.2">C12</text>
<text x="340.1" y="177.7">C4</text>
<text x="371.9" y="175.5">MK</text>
<text x="409.8" y="174.2">100nF</text>
<text x="304.9" y="184.3">LK</text>
<text x="304.9" y="181.1">K6</text>
<text x="337.5" y="181.2">100nF</text>
<text x="270.5" y="190.1">100nF</text>
<text x="273.1" y="186.5">C6</text>
<text x="230.8" y="203.6">HPHK</text>
<text x="230.8" y="200.4">K8</text>
<text x="198.2" y="209.5">100nF</text>
<text x="200.7" y="205.9">C8</text>
<text x="301.4" y="233.7">LPLK</text>
<text x="301.4" y="230.6">K13</text>
<text x="266.9" y="235.9">C13</text>
<text x="267" y="239.4">100nF</text>
<text x="395.8" y="237.3">U2</text>
<text x="204.3" y="244.1">UP</text>
<text x="204.3" y="240.9">K9</text>
<text x="395.8" y="240.5">0.96 OLED IIC 4PIN COPY</text>
<text x="170" y="250">100nF</text>
<text x="172.5" y="246.5">C9</text>
</g>
<g font-size="3.2">
<text x="193.3" y="35.1">22</text>
<text x="198.9" y="36.9">GND</text>
</g>
<g font-size="3.2" fill="#00f">
<text x="193.3" y="31.6">23</text>
<text x="198.9" y="33.3">5V</text>
<text x="223.4" y="33.3">GP0</text>
<text x="231.2" y="31.6">1</text>
<text x="231.2" y="35.1">2</text>
<text x="40.3" y="36.9">1</text>
<text x="49.4" y="36.9">2</text>
<text x="73.8" y="36.9">1</text>
<text x="82.9" y="36.9">2</text>
<text x="105.6" y="36.9">1</text>
<text x="114.7" y="36.9">2</text>
<text x="193.3" y="38.6">21</text>
<text x="198.9" y="40.4">3V3</text>
<text x="223.4" y="36.9">GP1</text>
<text x="223.4" y="40.4">GP2</text>
<text x="231.2" y="38.6">3</text>
<text x="40.3" y="43.9">3</text>
<text x="49.4" y="43.9">4</text>
<text x="73.8" y="43.9">3</text>
<text x="82.9" y="43.9">4</text>
<text x="105.6" y="43.9">3</text>
<text x="114.7" y="43.9">4</text>
<text x="193.3" y="45.7">19</text>
<text x="193.3" y="42.2">20</text>
<text x="198.9" y="47.4">GP28</text>
<text x="198.9" y="43.9">GP29</text>
<text x="223.4" y="43.9">GP3</text>
<text x="223.4" y="47.4">GP4</text>
<text x="231.2" y="42.2">4</text>
<text x="231.2" y="45.7">5</text>
<text x="193.3" y="52.7">17</text>
<text x="193.3" y="49.2">18</text>
<text x="198.9" y="51">GP27</text>
<text x="223.4" y="51">GP5</text>
<text x="231.2" y="49.2">6</text>
<text x="231.2" y="52.7">7</text>
<text x="193.3" y="59.8">15</text>
<text x="193.3" y="56.3">16</text>
<text x="198.9" y="58">GP15</text>
<text x="198.9" y="54.5">GP26</text>
<text x="223.4" y="54.5">GP6</text>
<text x="223.4" y="58">GP7</text>
<text x="231.2" y="56.3">8</text>
<text x="231.2" y="59.8">9</text>
<text x="40.3" y="65.1">1</text>
<text x="49.4" y="65.1">2</text>
<text x="73.8" y="65.1">1</text>
<text x="82.9" y="65.1">2</text>
<text x="105.6" y="65.1">1</text>
<text x="114.7" y="65.1">2</text>
<text x="198.9" y="61.6">GP14</text>
<text x="223.4" y="61.6">GP8</text>
<text x="209.5" y="71.2" transform="rotate(-90 209.5 71.2)">GP13</text>
<text x="213.1" y="71.2" transform="rotate(-90 213.1 71.2)">GP12</text>
<text x="216.6" y="71.2" transform="rotate(-90 216.6 71.2)">GP11</text>
<text x="220.1" y="71.2" transform="rotate(-90 220.1 71.2)">GP10</text>
<text x="223.7" y="71.2" transform="rotate(-90 223.7 71.2)">GP9</text>
<text x="40.3" y="72.1">3</text>
<text x="49.4" y="72.1">4</text>
<text x="73.8" y="72.1">3</text>
<text x="82.9" y="72.1">4</text>
<text x="105.6" y="72.1">3</text>
<text x="114.7" y="72.1">4</text>
<text x="207.8" y="76.7" transform="rotate(-90 207.8 76.7)">14</text>
<text x="211.3" y="76.7" transform="rotate(-90 211.3 76.7)">13</text>
<text x="214.8" y="76.7" transform="rotate(-90 214.8 76.7)">12</text>
<text x="218.4" y="76.7" transform="rotate(-90 218.4 76.7)">11</text>
<text x="221.9" y="76.7" transform="rotate(-90 221.9 76.7)">10</text>
<text x="37.9" y="118">DIN</text>
<text x="46.6" y="119.4">DIN</text>
<text x="58.6" y="119.4">K2</text>
<text x="68.8" y="118">K2</text>
<text x="36.8" y="125.1">GND</text>
<text x="37.5" y="121.5">VCC</text>
<text x="46.6" y="122.9">VIN</text>
<text x="34.9" y="128.6">DOUT</text>
<text x="46.6" y="126.5">GND</text>
<text x="46.6" y="130">DOUT</text>
<text x="58.6" y="130">K1</text>
<text x="68.8" y="128.6">K1</text>
<text x="420.3" y="130.4">VCC</text>
<text x="420.7" y="126.8">DIN</text>
<text x="429.3" y="128.2">DIN</text>
<text x="429.3" y="131.8">VIN</text>
<text x="441.3" y="128.2">K2</text>
<text x="451.6" y="126.8">K2</text>
<text x="353.7" y="135.6">DIN</text>
<text x="362.3" y="137.1">DIN</text>
<text x="374.3" y="137.1">K2</text>
<text x="384.5" y="135.6">K2</text>
<text x="417.6" y="137.4">DOUT</text>
<text x="419.6" y="133.9">GND</text>
<text x="429.3" y="135.3">GND</text>
<text x="451.6" y="137.4">K1</text>
<text x="352.6" y="142.7">GND</text>
<text x="353.2" y="139.2">VCC</text>
<text x="362.3" y="140.6">VIN</text>
<text x="429.3" y="138.8">DOUT</text>
<text x="441.3" y="138.8">K1</text>
<text x="92.2" y="149.8">VCC</text>
<text x="92.6" y="146.2">DIN</text>
<text x="101.2" y="147.6">DIN</text>
<text x="113.3" y="147.6">K2</text>
<text x="123.5" y="146.2">K2</text>
<text x="282.7" y="148">VCC</text>
<text x="283.1" y="144.5">DIN</text>
<text x="291.7" y="145.9">DIN</text>
<text x="291.7" y="149.4">VIN</text>
<text x="303.8" y="145.9">K2</text>
<text x="314" y="144.5">K2</text>
<text x="350.6" y="146.2">DOUT</text>
<text x="362.3" y="144.1">GND</text>
<text x="362.3" y="147.6">DOUT</text>
<text x="374.3" y="147.6">K1</text>
<text x="384.5" y="146.2">K1</text>
<text x="91.5" y="153.3">GND</text>
<text x="101.2" y="154.7">GND</text>
<text x="101.2" y="151.2">VIN</text>
<text x="280.1" y="155">DOUT</text>
<text x="282" y="151.5">GND</text>
<text x="291.7" y="152.9">GND</text>
<text x="314" y="155">K1</text>
<text x="89.6" y="156.8">DOUT</text>
<text x="101.2" y="158.2">DOUT</text>
<text x="113.3" y="158.2">K1</text>
<text x="123.5" y="156.8">K1</text>
<text x="215.6" y="160.3">VCC</text>
<text x="216.1" y="156.8">DIN</text>
<text x="224.7" y="158.2">DIN</text>
<text x="224.7" y="161.7">VIN</text>
<text x="236.7" y="158.2">K2</text>
<text x="246.9" y="156.8">K2</text>
<text x="291.7" y="156.5">DOUT</text>
<text x="303.8" y="156.5">K1</text>
<text x="213" y="167.4">DOUT</text>
<text x="215" y="163.9">GND</text>
<text x="224.7" y="165.3">GND</text>
<text x="246.9" y="167.4">K1</text>
<text x="224.7" y="168.8">DOUT</text>
<text x="236.7" y="168.8">K1</text>
<text x="429.5" y="172.7">DIN</text>
<text x="460.4" y="172.7">K2</text>
<text x="152.1" y="179.7">VCC</text>
<text x="152.6" y="176.2">DIN</text>
<text x="161.2" y="177.6">DIN</text>
<text x="173.2" y="177.6">K2</text>
<text x="183.4" y="176.2">K2</text>
<text x="355.4" y="179.7">DIN</text>
<text x="386.3" y="179.7">K2</text>
<text x="428.4" y="179.7">GND</text>
<text x="429.1" y="176.2">VCC</text>
<text x="438.1" y="174.1">DIN</text>
<text x="438.1" y="177.6">VIN</text>
<text x="450.2" y="174.1">K2</text>
<text x="151.5" y="183.3">GND</text>
<text x="161.2" y="184.7">GND</text>
<text x="161.2" y="181.2">VIN</text>
<text x="355" y="183.3">VCC</text>
<text x="364.1" y="181.2">DIN</text>
<text x="364.1" y="184.7">VIN</text>
<text x="376.1" y="181.2">K2</text>
<text x="426.5" y="183.3">DOUT</text>
<text x="438.1" y="181.2">GND</text>
<text x="438.1" y="184.7">DOUT</text>
<text x="450.2" y="184.7">K1</text>
<text x="460.4" y="183.3">K1</text>
<text x="149.5" y="186.8">DOUT</text>
<text x="161.2" y="188.2">DOUT</text>
<text x="173.2" y="188.2">K1</text>
<text x="183.4" y="186.8">K1</text>
<text x="288.4" y="188.6">DIN</text>
<text x="297" y="190">DIN</text>
<text x="309.1" y="190">K2</text>
<text x="319.3" y="188.6">K2</text>
<text x="352.4" y="190.3">DOUT</text>
<text x="354.3" y="186.8">GND</text>
<text x="364.1" y="188.2">GND</text>
<text x="364.1" y="191.7">DOUT</text>
<text x="376.1" y="191.7">K1</text>
<text x="386.3" y="190.3">K1</text>
<text x="287.3" y="195.6">GND</text>
<text x="288" y="192.1">VCC</text>
<text x="297" y="197">GND</text>
<text x="297" y="193.5">VIN</text>
<text x="285.3" y="199.1">DOUT</text>
<text x="297" y="200.6">DOUT</text>
<text x="309.1" y="200.6">K1</text>
<text x="319.3" y="199.1">K1</text>
<text x="216.1" y="208">DIN</text>
<text x="224.7" y="209.4">DIN</text>
<text x="236.7" y="209.4">K2</text>
<text x="246.9" y="208">K2</text>
<text x="215" y="215">GND</text>
<text x="215.6" y="211.5">VCC</text>
<text x="224.7" y="212.9">VIN</text>
<text x="213" y="218.5">DOUT</text>
<text x="224.7" y="216.4">GND</text>
<text x="224.7" y="220">DOUT</text>
<text x="236.7" y="220">K1</text>
<text x="246.9" y="218.5">K1</text>
<text x="284.9" y="237.9">DIN</text>
<text x="293.5" y="239.4">DIN</text>
<text x="305.5" y="239.4">K2</text>
<text x="315.7" y="237.9">K2</text>
<text x="283.8" y="245">GND</text>
<text x="284.4" y="241.5">VCC</text>
<text x="293.5" y="242.9">VIN</text>
<text x="189.6" y="248.5">DIN</text>
<text x="198.3" y="249.9">DIN</text>
<text x="210.3" y="249.9">K2</text>
<text x="220.5" y="248.5">K2</text>
<text x="281.8" y="248.5">DOUT</text>
<text x="293.5" y="246.4">GND</text>
<text x="293.5" y="249.9">DOUT</text>
<text x="305.5" y="249.9">K1</text>
<text x="315.7" y="248.5">K1</text>
<text x="188.5" y="255.6">GND</text>
<text x="189.2" y="252.1">VCC</text>
<text x="198.3" y="257">GND</text>
<text x="198.3" y="253.5">VIN</text>
<text x="186.6" y="259.1">DOUT</text>
<text x="198.3" y="260.5">DOUT</text>
<text x="210.3" y="260.5">K1</text>
<text x="220.5" y="259.1">K1</text>
</g>
<g font-size="2.5" fill="#00f">
<text x="373.6" y="222.4" transform="rotate(-90 373.6 222.4)">1</text>
<text x="377.1" y="222.4" transform="rotate(-90 377.1 222.4)">2</text>
<text x="380.6" y="222.4" transform="rotate(-90 380.6 222.4)">3</text>
<text x="384.2" y="222.4" transform="rotate(-90 384.2 222.4)">4</text>
<text x="375" y="230.6" transform="rotate(-90 375 230.6)">GND</text>
<text x="378.5" y="230" transform="rotate(-90 378.5 230)">VCC</text>
<text x="382.1" y="229.7" transform="rotate(-90 382.1 229.7)">SCL</text>
<text x="385.6" y="230.2" transform="rotate(-90 385.6 230.2)">SDA</text>
</g>
</svg>
